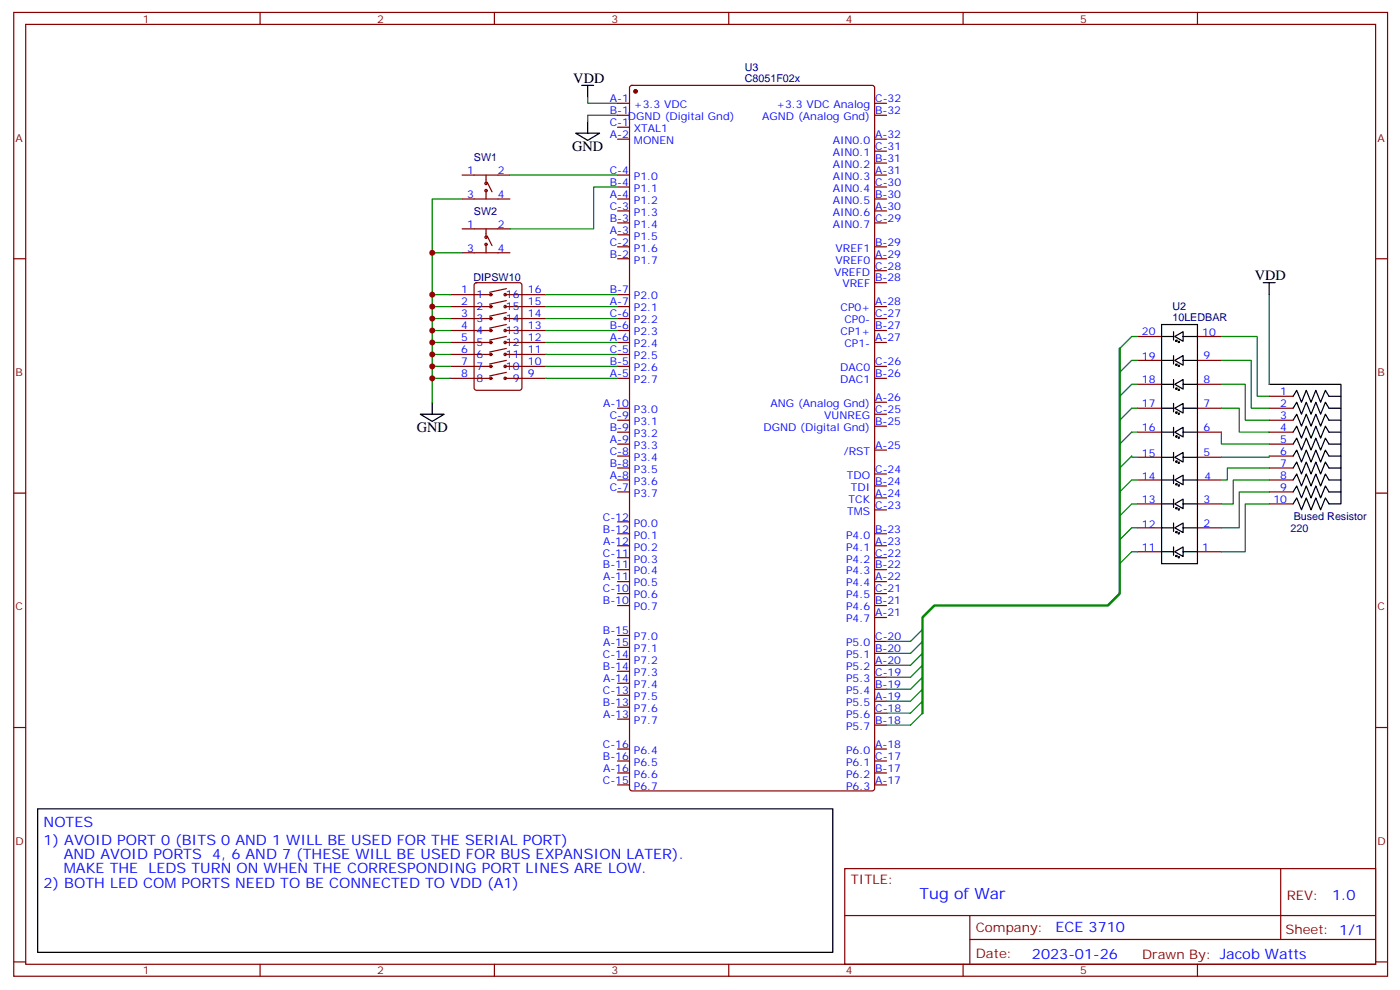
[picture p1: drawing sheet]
<svg xmlns="http://www.w3.org/2000/svg" width="413mm" height="292mm" viewBox="0 0 413 292" stroke-linecap="round" stroke-linejoin="round" font-family="sans-serif">
<g fill="none" stroke="#870000" stroke-width=".35">
<path d="M4.1 3.7h405.3v284.3h-405.3zM7.6 7.2h398.3v277.3h-398.3zM76.7 3.7v3.5M145.9 3.7v3.5M215 3.7v3.5M284.2 3.7v3.5M353.3 3.7v3.5M182.2 30.5h3.5M182.2 34h3.5M182.2 37.5h3.5M186 25.4l.4-.2h71l.6 .4 .1 207-.5 .7h-71.2l-.6-.4-.1-207zM258.1 30.5h3.5"/>
<path d="M258.1 34h3.5M136.3 58.7h14.2M136.3 51.6h14.2M143.4 51.6v2.5M143.4 56.2v2.5M143.8 53.8l1.4 2.8M182.2 41.1h3.5M182.2 58.7h3.5M182.2 55.2h3.5M182.2 51.6h3.5M258.1 41.1h3.5M258.1 58.7h3.5"/>
<path d="M258.1 55.2h3.5M258.1 51.6h3.5M258.1 48.1h3.5M258.1 44.6h3.5M4.1 76.3h3.5M136.3 67.5h14.2M136.3 74.6h14.2M143.4 67.5v2.5M143.4 72.1v2.5M143.8 69.6l1.4 2.9M182.2 76.3h3.5M182.2 72.8h3.5"/>
<path d="M182.2 69.3h3.5M182.2 65.8h3.5M182.2 62.2h3.5M258.1 76.3h3.5M258.1 72.8h3.5M258.1 65.8h3.5M258.1 62.2h3.5M258.1 79.9h3.5M405.9 76.3h3.5M132.8 97.5h12M132.8 94h12M132.8 90.5h12"/>
<path d="M132.8 86.9h12M140.1 83.6l.5-.2h12.7l.6 .4 .1 30.6-.5 .7h-12.9l-.7-.4v-30.6zM149 97.5h12M149 94h12M149 90.5h12M149 86.9h12M149.4 95.7l-4.9 1.1M149.4 92.2l-4.9 1.1M149.4 88.7l-4.9 1M149.4 85.2l-4.9 1M149.4 99.3l-4.9 1M182.2 97.5h3.5"/>
<path d="M182.2 94h3.5M182.2 90.5h3.5M182.2 86.9h3.5M258.1 97.5h3.5M258.1 94h3.5M258.1 90.5h3.5M258.1 83.4h3.5M335.7 99.3h7M353.3 99.3h7.1M132.8 101h12M132.8 104.6h12M132.8 108.1h12"/>
<path d="M132.8 111.6h12M149 101h12M149 104.6h12M149 108.1h12M149 111.6h12M149.4 102.8l-4.9 1.1M149.4 106.3l-4.9 1.1M149.4 109.9l-4.9 1M182.2 101h3.5M182.2 104.6h3.5M182.2 108.1h3.5M182.2 111.6h3.5"/>
<path d="M258.1 101h3.5M258.1 108.1h3.5M258.1 111.6h3.5M258.1 118.7h3.5M335.7 113.4h7M335.7 106.3h7M353.3 113.4h7.1M353.3 106.3h7.1M374.5 116.9h7M182.2 127.5h3.5M182.2 120.4h3.5M182.2 124h3.5"/>
<path d="M182.2 131h3.5M182.2 134.5h3.5M182.2 138.1h3.5M258.1 139.8h3.5M258.1 132.8h3.5M258.1 125.7h3.5M258.1 122.2h3.5M335.7 134.9h7M335.7 127.5h7M335.7 120.4h7M353.3 134.9h7.1M353.3 127.5h7.1"/>
<path d="M353.3 120.4h7.1M374.5 127.5h7M374.5 120.4h7M374.5 124h7M374.5 131h7M374.5 134.5h7M374.5 138.1h7M4.1 145.5h3.5M182.2 141.6h3.5M182.2 145.1h3.5M182.2 157.5h3.5M182.2 154h3.5"/>
<path d="M258.1 157.5h3.5M258.1 150.4h3.5M258.1 146.9h3.5M258.1 143.4h3.5M335.7 155.7h7M335.7 148.7h7M335.7 141.6h7M353.3 155.7h7.1M353.3 148.7h7.1M353.3 141.6h7.1M374.5 148.7h7M374.5 141.6h7"/>
<path d="M374.5 145.1h7M405.9 145.5h3.5M182.2 178.6h3.5M182.2 175.1h3.5M182.2 171.6h3.5M182.2 168.1h3.5M182.2 164.5h3.5M182.2 161h3.5M258.1 178.6h3.5M258.1 175.1h3.5M258.1 171.6h3.5M258.1 168.1h3.5"/>
<path d="M258.1 164.5h3.5M258.1 161h3.5M335.7 162.8h7M353.3 162.8h7.1M182.2 198h3.5M182.2 194.5h3.5M182.2 191h3.5M182.2 187.5h3.5M258.1 199.8h3.5M258.1 196.3h3.5M258.1 192.8h3.5M258.1 189.2h3.5"/>
<path d="M258.1 182.2h3.5M4.1 214.6h3.5M182.2 212.2h3.5M182.2 208.6h3.5M182.2 205.1h3.5M182.2 201.6h3.5M258.1 213.9h3.5M258.1 210.4h3.5M258.1 206.9h3.5M258.1 203.3h3.5M405.9 214.6h3.5M182.2 231.6h3.5"/>
<path d="M182.2 228h3.5M182.2 224.5h3.5M182.2 221h3.5M258.1 231.6h3.5M258.1 228h3.5M258.1 224.5h3.5M258.1 221h3.5M249.2 256.3h156.7v28.2h-156.7zM377.9 256.3v20.9M249.3 270.1h156.4M286.1 277.2h119.6M286.1 270.1v14.1"/>
<path d="M4.1 283.8h3.5M76.7 284.5v3.5M145.9 284.5v3.5M215 284.5v3.5M284.2 284.5v3.5M353.3 284.5v3.5M405.9 283.8h3.5"/>
<circle cx="143.4" cy="56.2" r=".35"/>
<circle cx="143.4" cy="54.1" r=".35"/>
<circle cx="143.4" cy="70" r=".35"/>
<circle cx="143.4" cy="72.1" r=".35"/>
<circle cx="144.8" cy="97.5" r=".35"/>
<circle cx="144.8" cy="86.9" r=".35"/>
<circle cx="144.8" cy="94" r=".35"/>
<circle cx="144.8" cy="90.5" r=".35"/>
<circle cx="149" cy="90.5" r=".35"/>
<circle cx="149" cy="97.5" r=".35"/>
<circle cx="149" cy="86.9" r=".35"/>
<circle cx="149" cy="94" r=".35"/>
<circle cx="144.8" cy="111.6" r=".35"/>
<circle cx="144.8" cy="108.1" r=".35"/>
<circle cx="144.8" cy="101" r=".35"/>
<circle cx="144.8" cy="104.6" r=".35"/>
<circle cx="149" cy="108.1" r=".35"/>
<circle cx="149" cy="101" r=".35"/>
<circle cx="149" cy="104.6" r=".35"/>
<circle cx="149" cy="111.6" r=".35"/>
</g>
<g fill="none" stroke="#000" stroke-width=".35">
<path d="M169.9 39.3h7l-3.5 2.1zM171.6 25.2h3.6M173.4 25.2v3.5M173.4 35.8v3.5M342.7 95.7h10.6v70.6h-10.6zM342.7 99.3h3.6M346.3 97.9v2.4M349.1 99.3v-1.4l-2.5 1.4 2.5 1.4v-1.4h4.2M372.7 83.4h3.5M374.5 83.4v3.5M127.5 118.7v3.5M342.7 113.4h3.6"/>
<path d="M342.7 106.3h3.6M346.3 119v2.5M346.3 112v2.4M346.3 104.9v2.5M347.3 114.4l-.3 .4h.3l-.3-.4v.4M347.3 107.4l-.3 .3h.3l-.3-.3v.3M347.3 100.3l-.3 .4h.3l-.3-.4v.4M347.7 114.8v.3h.3M347.7 107.7v.4h.3M347.7 100.7v.3h.3M348 114.8l-.3 .3M348 107.7l-.3 .4"/>
<path d="M348 100.7l-.3 .3M349.1 113.4v-1.4l-2.5 1.4 2.5 1.4v-1.4h4.2M349.1 106.3v-1.4l-2.5 1.4 2.5 1.4v-1.4h4.2M374.5 113.4h21.1v21.1h-3.5l-1-1.7-1.5 3.5-1.4-3.5-1.4 3.5-1.4-3.5-1.4 3.5-1.4-3.5-1.1 1.7M381.5 116.9l1.1-1.8 1.4 3.6 1.4-3.6 1.4 3.6 1.4-3.6 1.4 3.6 1.5-3.6 1 1.8h3.5M124 122.2h7.1l-3.6 2.1zM342.7 134.9h3.6M342.7 127.5h3.6M342.7 120.4h3.6M346.3 133.5v2.5M346.3 126.1v2.5M347.3 136l-.3 .3h.3l-.3-.3v.3"/>
<path d="M347.3 128.6l-.3 .3h.3l-.3-.3v.3M347.3 121.5l-.3 .3h.3l-.3-.3v.3M347.7 136.3v.4h.3M347.7 128.9v.4h.3M347.7 121.8v.4h.3M348 136.3l-.3 .4M348 128.9l-.3 .4M348 121.8l-.3 .4M349.1 134.9v-1.4l-2.5 1.4 2.5 1.4v-1.4h4.2M349.1 127.5v-1.4l-2.5 1.4 2.5 1.4v-1.4h4.2M349.1 120.4v-1.4l-2.5 1.4 2.5 1.4v-1.4h4.2M381.5 120.4l1.1-1.7 1.4 3.5 1.4-3.5 1.4 3.5 1.4-3.5 1.4 3.5 1.5-3.5 1 1.7h3.5"/>
<path d="M381.5 124l1.1-1.8 1.4 3.5 1.4-3.5 1.4 3.5 1.4-3.5 1.4 3.5 1.5-3.5 1 1.8h3.5M381.5 127.5l1.1-1.8 1.4 3.6 1.4-3.6 1.4 3.6 1.4-3.6 1.4 3.6 1.5-3.6 1 1.8h3.5M381.5 131l1.1-1.7 1.4 3.5 1.4-3.5 1.4 3.5 1.4-3.5 1.4 3.5 1.5-3.5 1 1.7h3.5M395.6 134.5v3.6h-3.5l-1-1.8-1.5 3.5-1.4-3.5-1.4 3.5-1.4-3.5-1.4 3.5-1.4-3.5-1.1 1.8M395.6 138.1v3.5h-3.5l-1-1.8-1.5 3.6-1.4-3.6-1.4 3.6-1.4-3.6-1.4 3.6-1.4-3.6-1.1 1.8M342.7 155.7h3.6M342.7 148.7h3.6M342.7 141.6h3.6M346.3 154.3v2.5M346.3 147.2v2.5M346.3 140.2v2.5M347.3 156.8l-.3 .3h.3l-.3-.3v.3"/>
<path d="M347.3 149.7l-.3 .4h.3l-.3-.4v.4M347.3 142.7l-.3 .3h.3l-.3-.3v.3M347.7 157.1v.4h.3M347.7 150.1v.3h.3M347.7 143v.4h.3M348 157.1l-.3 .4M348 150.1l-.3 .3M348 143l-.3 .4M349.1 155.7v-1.4l-2.5 1.4 2.5 1.4v-1.4h4.2M349.1 148.7v-1.5l-2.5 1.5 2.5 1.4v-1.4h4.2M349.1 141.6v-1.4l-2.5 1.4 2.5 1.4v-1.4h4.2M395.6 141.6v3.5h-3.5l-1-1.7-1.5 3.5-1.4-3.5-1.4 3.5-1.4-3.5-1.4 3.5-1.4-3.5-1.1 1.7"/>
<path d="M395.6 145.1v3.6h-3.5l-1-1.8-1.5 3.5-1.4-3.5-1.4 3.5-1.4-3.5-1.4 3.5-1.4-3.5-1.1 1.8M342.7 162.8h3.6M346.3 161.4v2.4M347.3 163.8l-.3 .4h.3l-.3-.4v.4M347.7 164.2v.3h.3M348 164.2l-.3 .3M349.1 162.8v-1.4l-2.5 1.4 2.5 1.4v-1.4h4.2M11.1 238.6h234.6v42.4h-234.6z"/>
</g>
<g fill="none" stroke="#008700" stroke-width=".35">
<path d="M173.4 28.7v1.8h8.8M182.2 34h-8.8v1.8M136.3 58.7h-8.8v60M150.5 51.6h31.7M182.2 55.2h-7v12.3h-24.7M127.5 74.6h8.8M127.5 86.9h5.3M127.5 90.5h5.3M127.5 94h5.3M127.5 97.5h5.3M161 86.9h21.2M161 90.5h21.2"/>
<path d="M161 94h21.2M161 97.5h21.2M335.7 99.3h-1.8l-3.5 3.5M360.4 99.3h10.5v17.6h3.6M374.5 86.9v26.5M127.5 101h5.3M127.5 104.6h5.3M127.5 108.1h5.3M127.5 111.6h5.3M161 101h21.2M161 104.6h21.2M161 108.1h21.2"/>
<path d="M161 111.6h21.2M335.7 106.3h-1.8l-3.5 3.6M335.7 113.4h-1.8l-3.5 3.5M360.4 106.3h8.8v14.1h5.3M360.4 113.4h7v10.6h7.1M335.7 134.9h-1.8v-.4l-3.5 3.6M335.7 120.4h-1.8l-3.5 3.6M335.7 127.5h-1.8l-3.5 3.5M360.4 120.4h5.3v7.1h8.8M360.4 127.5v3.5h14.1M374.5 134.5v.4h-14.1M374.5 138.1h-12.4v3.5h-1.7"/>
<path d="M335.7 141.6h-1.8l-3.5 3.5M335.7 148.7h-1.8l-3.5 3.5M335.7 155.7h-1.8l-3.5 3.5M374.5 141.6h-10.6v7.1h-3.5M374.5 145.1h-8.8v10.6h-5.3M374.5 148.7h-7.1v14.1h-7M335.7 162.8h-1.8l-3.5 3.5M272.2 189.2l-3.6 3.6h-7M272.2 196.3l-3.6 3.5h-7M272.2 199.8l-3.6 3.5h-7M272.2 192.8l-3.6 3.5h-7M272.2 185.7l-3.6 3.5h-7"/>
<path d="M272.2 203.3l-3.6 3.6h-7M272.2 210.4l-3.6 3.5h-7M272.2 206.9l-3.6 3.5h-7"/>
</g>
<circle cx="187.5" cy="27" r=".53" fill="#870000" stroke="#870000" stroke-width=".35"/>
<path d="M330.4 102.8v72.3l-3.6 3.5h-51.1l-3.5 3.6v28.2" fill="none" stroke="#008700" stroke-width=".71"/>
<g fill="#c00">
<circle cx="127.5" cy="90.5" r=".88"/>
<circle cx="127.5" cy="94" r=".88"/>
<circle cx="127.5" cy="97.5" r=".88"/>
<circle cx="127.5" cy="101" r=".88"/>
<circle cx="127.5" cy="104.6" r=".88"/>
<circle cx="127.5" cy="108.1" r=".88"/>
<circle cx="127.5" cy="111.6" r=".88"/>
<circle cx="127.5" cy="86.9" r=".88"/>
<circle cx="127.5" cy="74.6" r=".88"/>
</g>
<text font-size="4.6" fill="#00f" x="271.3" y="265.3">Tug of War</text>
<g font-size="4.2">
<text x="169.2" y="24.5">VDD</text>
<text x="168.8" y="44.6">GND</text>
<text x="370.2" y="82.7">VDD</text>
<text x="122.9" y="127.5">GND</text>
</g>
<g font-size="4.2" fill="#00f">
<text x="12.9" y="243.9">NOTES</text>
<text x="12.9" y="249.2">1) AVOID PORT 0 (BITS 0 AND 1 WILL BE USED FOR THE SERIAL PORT)</text>
<text x="18.8" y="253.4">AND AVOID PORTS</text>
<text x="18.8" y="257.7">MAKE THE</text>
<text x="43.8" y="257.7">LEDS TURN ON WHEN THE CORRESPONDING PORT LINES ARE LOW.</text>
<text x="62.6" y="253.4">4, 6 AND 7 (THESE WILL BE USED FOR BUS EXPANSION LATER).</text>
<text x="12.9" y="261.9">2) BOTH LED COM PORTS NEED TO BE CONNECTED TO VDD (A1)</text>
<text x="393" y="265.5">1.0</text>
<text x="311.4" y="275.1">ECE 3710</text>
<text x="304.5" y="282.9">2023-01-26</text>
</g>
<g font-size="3.9" fill="#800">
<text x="251" y="260.8">TITLE:</text>
<text x="379.6" y="265.5">REV:</text>
<text x="287.9" y="275">Company:</text>
<text x="379.3" y="275.7">Sheet: 1/1</text>
<text x="287.9" y="282.7">Date:</text>
<text x="336.9" y="282.8">Drawn By: Jacob Watts</text>
</g>
<g font-size="3.2" fill="#800">
<text x="42.2" y="6.7">1</text>
<text x="111.3" y="6.7">2</text>
<text x="180.4" y="6.7">3</text>
<text x="249.6" y="6.7">4</text>
<text x="318.7" y="6.7">5</text>
<text x="4.6" y="41.8">A</text>
<text x="406.4" y="41.8">A</text>
<text x="4.6" y="110.9">B</text>
<text x="406.4" y="110.9">B</text>
<text x="4.6" y="180.1">C</text>
<text x="406.4" y="180.1">C</text>
<text x="4.6" y="249.2">D</text>
<text x="406.4" y="249.2">D</text>
<text x="42.2" y="287.5">1</text>
<text x="111.3" y="287.5">2</text>
<text x="180.4" y="287.5">3</text>
<text x="249.6" y="287.5">4</text>
<text x="318.7" y="287.5">5</text>
</g>
<g font-size="3.2" fill="#000080">
<text x="219.7" y="20.9">U3</text>
<text x="219.7" y="24.1">C8051F02x</text>
<text x="139.8" y="47.5">SW1</text>
<text x="139.8" y="63.4">SW2</text>
<text x="139.7" y="82.8">DIPSW10</text>
<text x="345.9" y="94.7">10LEDBAR</text>
<text x="345.9" y="91.5">U2</text>
<text x="381.7" y="153.5">Bused Resistor</text>
<text x="380.7" y="157.1">220</text>
</g>
<g font-size="3.2" fill="#00f">
<text x="179.9" y="33.7">B-1</text>
<text x="179.9" y="30.1">A-1</text>
<text x="185.3" y="35.4">DGND (Digital Gnd)</text>
<text x="187" y="31.9">+3.3 VDC</text>
<text x="224.9" y="35.4">AGND (Analog Gnd)</text>
<text x="229.1" y="31.9">+3.3 VDC Analog</text>
<text x="258.2" y="33.7">B-32</text>
<text x="258.2" y="30.1">C-32</text>
<text x="179.9" y="37.2">C-1</text>
<text x="179.9" y="40.7">A-2</text>
<text x="187" y="38.9">XTAL1</text>
<text x="258.2" y="40.7">A-32</text>
<text x="187" y="42.5">MONEN</text>
<text x="245.7" y="46">AIN0.1</text>
<text x="245.7" y="42.5">AIN0.0</text>
<text x="258.2" y="47.8">B-31</text>
<text x="258.2" y="44.2">C-31</text>
<text x="137.9" y="51.3">1</text>
<text x="146.9" y="51.3">2</text>
<text x="179.9" y="51.3">C-4</text>
<text x="187" y="53.1">P1.0</text>
<text x="245.7" y="53.1">AIN0.3</text>
<text x="245.7" y="49.5">AIN0.2</text>
<text x="258.2" y="51.3">A-31</text>
<text x="137.9" y="58.3">3</text>
<text x="146.9" y="58.3">4</text>
<text x="179.9" y="54.8">B-4</text>
<text x="179.9" y="58.3">A-4</text>
<text x="187" y="56.6">P1.1</text>
<text x="245.7" y="56.6">AIN0.4</text>
<text x="258.2" y="58.3">B-30</text>
<text x="258.2" y="54.8">C-30</text>
<text x="179.9" y="61.9">C-3</text>
<text x="179.9" y="65.4">B-3</text>
<text x="187" y="63.6">P1.3</text>
<text x="187" y="60.1">P1.2</text>
<text x="245.7" y="63.6">AIN0.6</text>
<text x="245.7" y="60.1">AIN0.5</text>
<text x="258.2" y="65.4">C-29</text>
<text x="258.2" y="61.9">A-30</text>
<text x="137.9" y="67.2">1</text>
<text x="146.9" y="67.2">2</text>
<text x="179.9" y="68.9">A-3</text>
<text x="187" y="70.7">P1.5</text>
<text x="187" y="67.2">P1.4</text>
<text x="245.7" y="67.2">AIN0.7</text>
<text x="137.9" y="74.2">3</text>
<text x="146.9" y="74.2">4</text>
<text x="179.9" y="72.5">C-2</text>
<text x="179.9" y="76">B-2</text>
<text x="187" y="77.8">P1.7</text>
<text x="187" y="74.2">P1.6</text>
<text x="246.5" y="77.8">VREF0</text>
<text x="246.5" y="74.2">VREF1</text>
<text x="258.2" y="76">A-29</text>
<text x="258.2" y="72.5">B-29</text>
<text x="246.1" y="81.3">VREFD</text>
<text x="258.2" y="83">B-28</text>
<text x="258.2" y="79.5">C-28</text>
<text x="136.1" y="86.6">1</text>
<text x="140.6" y="88">1</text>
<text x="149.2" y="88">16</text>
<text x="155.8" y="86.6">16</text>
<text x="179.9" y="86.6">B-7</text>
<text x="187" y="88.3">P2.0</text>
<text x="248.5" y="84.8">VREF</text>
<text x="136.1" y="90.1">2</text>
<text x="136.1" y="93.6">3</text>
<text x="140.6" y="91.5">2</text>
<text x="140.6" y="95">3</text>
<text x="149.2" y="95">14</text>
<text x="149.2" y="91.5">15</text>
<text x="155.8" y="93.6">14</text>
<text x="155.8" y="90.1">15</text>
<text x="179.9" y="93.6">C-6</text>
<text x="179.9" y="90.1">A-7</text>
<text x="187" y="95.4">P2.2</text>
<text x="187" y="91.9">P2.1</text>
<text x="248" y="91.9">CP0+</text>
<text x="249.2" y="95.4">CP0-</text>
<text x="258.2" y="93.6">C-27</text>
<text x="258.2" y="90.1">A-28</text>
<text x="136.1" y="97.2">4</text>
<text x="136.1" y="100.7">5</text>
<text x="140.6" y="98.6">4</text>
<text x="149.2" y="98.6">13</text>
<text x="155.8" y="100.7">12</text>
<text x="155.8" y="97.2">13</text>
<text x="179.9" y="97.2">B-6</text>
<text x="179.9" y="100.7">A-6</text>
<text x="187" y="98.9">P2.3</text>
<text x="248" y="98.9">CP1+</text>
<text x="258.2" y="100.7">A-27</text>
<text x="258.2" y="97.2">B-27</text>
<text x="336.9" y="98.9">20</text>
<text x="354.7" y="99.3">10</text>
<text x="136.1" y="104.2">6</text>
<text x="136.1" y="107.7">7</text>
<text x="140.6" y="102.1">5</text>
<text x="140.6" y="105.6">6</text>
<text x="149.2" y="105.6">11</text>
<text x="149.2" y="102.1">12</text>
<text x="155.8" y="107.7">10</text>
<text x="155.8" y="104.2">11</text>
<text x="179.9" y="104.2">C-5</text>
<text x="179.9" y="107.7">B-5</text>
<text x="187" y="106">P2.5</text>
<text x="187" y="102.4">P2.4</text>
<text x="249.2" y="102.4">CP1-</text>
<text x="258.2" y="107.7">C-26</text>
<text x="336.9" y="106.3">19</text>
<text x="355.1" y="106">9</text>
<text x="136.1" y="111.3">8</text>
<text x="140.6" y="109.1">7</text>
<text x="140.6" y="112.7">8</text>
<text x="149.2" y="109.1">10</text>
<text x="151.3" y="112.7">9</text>
<text x="155.8" y="111.3">9</text>
<text x="179.9" y="111.3">A-5</text>
<text x="187" y="113">P2.7</text>
<text x="187" y="109.5">P2.6</text>
<text x="247.9" y="113">DAC1</text>
<text x="247.9" y="109.5">DAC0</text>
<text x="258.2" y="111.3">B-26</text>
<text x="336.9" y="113">18</text>
<text x="355.1" y="113">8</text>
<text x="258.2" y="118.3">A-26</text>
<text x="377.8" y="116.6">1</text>
<text x="177.9" y="120.1">A-10</text>
<text x="179.9" y="123.6">C-9</text>
<text x="187" y="125.4">P3.1</text>
<text x="187" y="121.8">P3.0</text>
<text x="227.3" y="120.1">ANG (Analog Gnd)</text>
<text x="243.2" y="123.6">VUNREG</text>
<text x="258.2" y="125.4">B-25</text>
<text x="258.2" y="121.8">C-25</text>
<text x="336.9" y="120.1">17</text>
<text x="355.1" y="120.1">7</text>
<text x="377.8" y="120.1">2</text>
<text x="377.8" y="123.6">3</text>
<text x="179.9" y="127.1">B-9</text>
<text x="179.9" y="130.7">A-9</text>
<text x="187" y="128.9">P3.2</text>
<text x="225.3" y="127.1">DGND (Digital Gnd)</text>
<text x="336.9" y="127.1">16</text>
<text x="355.1" y="127.1">6</text>
<text x="377.8" y="127.1">4</text>
<text x="377.8" y="130.7">5</text>
<text x="179.9" y="134.2">C-8</text>
<text x="179.9" y="137.7">B-8</text>
<text x="187" y="136">P3.4</text>
<text x="187" y="132.4">P3.3</text>
<text x="249" y="134.2">/RST</text>
<text x="258.2" y="132.4">A-25</text>
<text x="336.9" y="134.9">15</text>
<text x="355.1" y="134.5">5</text>
<text x="377.8" y="134.2">6</text>
<text x="377.8" y="137.7">7</text>
<text x="179.9" y="141.3">A-8</text>
<text x="187" y="143">P3.6</text>
<text x="187" y="139.5">P3.5</text>
<text x="249.9" y="141.3">TDO</text>
<text x="258.2" y="143">B-24</text>
<text x="258.2" y="139.5">C-24</text>
<text x="336.9" y="141.6">14</text>
<text x="355.4" y="141.6">4</text>
<text x="377.8" y="141.3">8</text>
<text x="179.9" y="144.8">C-7</text>
<text x="187" y="146.5">P3.7</text>
<text x="250.4" y="148.3">TCK</text>
<text x="251" y="144.8">TDI</text>
<text x="258.2" y="146.5">A-24</text>
<text x="336.9" y="148.3">13</text>
<text x="355.1" y="148.3">3</text>
<text x="375.7" y="148.3">10</text>
<text x="377.8" y="144.8">9</text>
<text x="177.9" y="153.6">C-12</text>
<text x="187" y="155.4">P0.0</text>
<text x="250" y="151.8">TMS</text>
<text x="258.2" y="150.1">C-23</text>
<text x="336.9" y="155.7">12</text>
<text x="355.1" y="155.4">2</text>
<text x="177.9" y="157.1">B-12</text>
<text x="177.9" y="160.7">A-12</text>
<text x="187" y="158.9">P0.1</text>
<text x="249.7" y="158.9">P4.0</text>
<text x="258.2" y="160.7">A-23</text>
<text x="258.2" y="157.1">B-23</text>
<text x="177.9" y="164.2">C-11</text>
<text x="177.9" y="167.7">B-11</text>
<text x="187" y="165.9">P0.3</text>
<text x="187" y="162.4">P0.2</text>
<text x="249.7" y="165.9">P4.2</text>
<text x="249.7" y="162.4">P4.1</text>
<text x="258.2" y="167.7">B-22</text>
<text x="258.2" y="164.2">C-22</text>
<text x="336.9" y="162.4">11</text>
<text x="354.7" y="162.4">1</text>
<text x="177.9" y="171.2">A-11</text>
<text x="187" y="173">P0.5</text>
<text x="187" y="169.5">P0.4</text>
<text x="249.7" y="173">P4.4</text>
<text x="249.7" y="169.5">P4.3</text>
<text x="258.2" y="171.2">A-22</text>
<text x="177.9" y="174.8">C-10</text>
<text x="177.9" y="178.3">B-10</text>
<text x="187" y="176.5">P0.6</text>
<text x="249.7" y="176.5">P4.5</text>
<text x="258.2" y="178.3">B-21</text>
<text x="258.2" y="174.8">C-21</text>
<text x="187" y="180.1">P0.7</text>
<text x="249.7" y="183.6">P4.7</text>
<text x="249.7" y="180.1">P4.6</text>
<text x="258.2" y="181.8">A-21</text>
<text x="177.9" y="187.1">B-15</text>
<text x="177.9" y="190.6">A-15</text>
<text x="187" y="188.9">P7.0</text>
<text x="249.7" y="190.6">P5.0</text>
<text x="258.2" y="188.9">C-20</text>
<text x="177.9" y="194.2">C-14</text>
<text x="177.9" y="197.7">B-14</text>
<text x="187" y="195.9">P7.2</text>
<text x="187" y="192.4">P7.1</text>
<text x="249.7" y="197.7">P5.2</text>
<text x="249.7" y="194.2">P5.1</text>
<text x="258.2" y="195.9">A-20</text>
<text x="258.2" y="192.4">B-20</text>
<text x="177.9" y="201.2">A-14</text>
<text x="187" y="203">P7.4</text>
<text x="187" y="199.5">P7.3</text>
<text x="249.7" y="201.2">P5.3</text>
<text x="258.2" y="203">B-19</text>
<text x="258.2" y="199.5">C-19</text>
<text x="177.9" y="204.8">C-13</text>
<text x="177.9" y="208.3">B-13</text>
<text x="187" y="206.5">P7.5</text>
<text x="249.7" y="208.3">P5.5</text>
<text x="249.7" y="204.8">P5.4</text>
<text x="258.2" y="206.5">A-19</text>
<text x="177.9" y="211.8">A-13</text>
<text x="187" y="213.6">P7.7</text>
<text x="187" y="210">P7.6</text>
<text x="249.7" y="215.3">P5.7</text>
<text x="249.7" y="211.8">P5.6</text>
<text x="258.2" y="213.6">B-18</text>
<text x="258.2" y="210">C-18</text>
<text x="177.9" y="220.6">C-16</text>
<text x="258.2" y="220.6">A-18</text>
<text x="177.9" y="224.2">B-16</text>
<text x="177.9" y="227.7">A-16</text>
<text x="187" y="225.9">P6.5</text>
<text x="187" y="222.4">P6.4</text>
<text x="249.7" y="225.9">P6.1</text>
<text x="249.7" y="222.4">P6.0</text>
<text x="258.2" y="227.7">B-17</text>
<text x="258.2" y="224.2">C-17</text>
<text x="177.9" y="231.2">C-15</text>
<text x="187" y="233">P6.7</text>
<text x="187" y="229.4">P6.6</text>
<text x="249.7" y="233">P6.3</text>
<text x="249.7" y="229.4">P6.2</text>
<text x="258.2" y="231.2">A-17</text>
</g>
</svg>
